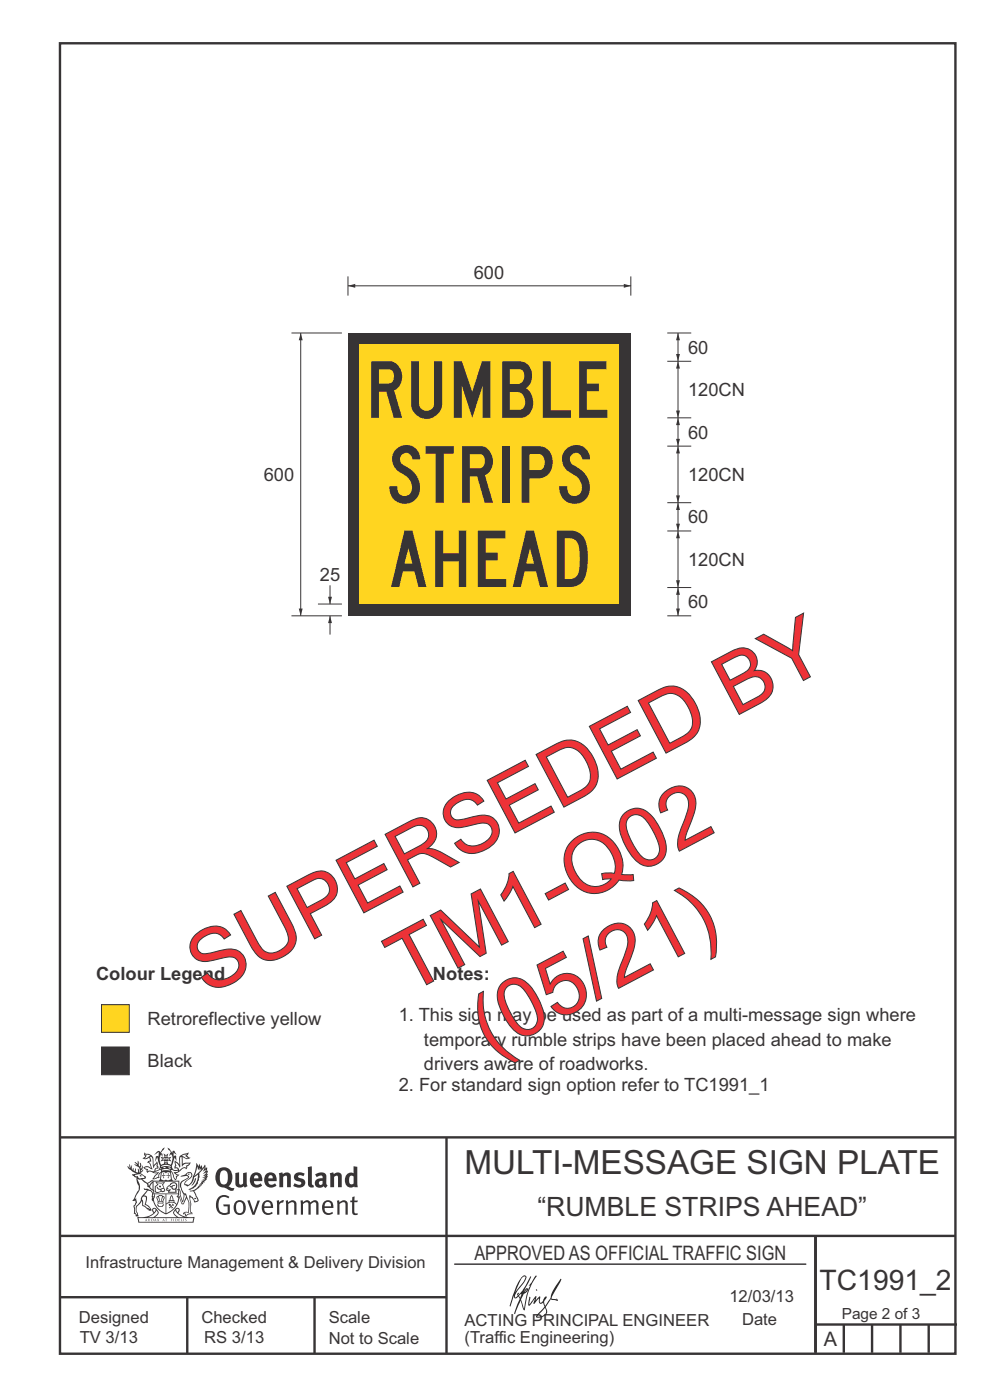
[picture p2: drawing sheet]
<svg xmlns="http://www.w3.org/2000/svg" width="210mm" height="297mm" viewBox="0 0 210 297" stroke-linecap="round" stroke-linejoin="round" font-family="sans-serif">
<g fill="none" stroke="#373435" stroke-width=".51">
<path d="M12.7 9.2h190v278h-190zM12.7 241.3h190M94.7 241.4v45.8M12.7 275.2h82M12.7 262.2h190.1M39.7 275.2v12M66.7 275.2v12M173 262.1v24.9M173 281h30M179 281v6M185 281v6M191 281v6"/>
<path d="M197 281v6"/>
</g>
<path d="M96.4 268.2h74.6" fill="none" stroke="#373435" stroke-width=".21"/>
<g fill="#373435">
<path d="M47 248.4a2.55 2.55 0 0 0 0 2.7l.3 .2a.81 .81 0 0 0 1-1v-.5a1.04 1.04 0 0 0-1.1-1.5zM46.3 248.1a1.82 1.82 0 0 1 2.1-.2 1.82 1.82 0 0 1 .9 1.8 2.29 2.29 0 0 1-.8 2l.7 .3h.5l-.2 .6a2.87 2.87 0 0 1-2-.7 2.12 2.12 0 0 1-1.7-3.1z" fill-rule="evenodd"/>
<path d="M49.9 248.9l.8-.2v2a.46 .46 0 0 0 .3 .6 .46 .46 0 0 0 .6-.3v-2.1l.7-.2v2.4l.2 .5-.5 .3-.3-.3a1.02 1.02 0 0 1-1.2 .3 1.02 1.02 0 0 1-.6-1.1z" fill-rule="evenodd"/>
<path d="M54 249.5l-.1 .5h.9a.49 .49 0 0 0-.2-.6 .49 .49 0 0 0-.6 .1zM53.4 249.1a1.34 1.34 0 0 1 1.6-.2 1.34 1.34 0 0 1 .6 1.5v.2h-1.7a.77 .77 0 0 0 .5 .8 .77 .77 0 0 0 .9-.4l.3 .5a1.59 1.59 0 0 1-2 .2 1.59 1.59 0 0 1-.5-2.1z" fill-rule="evenodd"/>
<path d="M57 249.5l-.1 .5h1a.49 .49 0 0 0-.2-.6 .49 .49 0 0 0-.7 .1zM56.4 249.1a1.34 1.34 0 0 1 1.6-.2 1.34 1.34 0 0 1 .7 1.5v.2h-1.8a.77 .77 0 0 0 .5 .8 .77 .77 0 0 0 .9-.4l.4 .5a1.59 1.59 0 0 1-2.1 .2 1.59 1.59 0 0 1-.5-2.1z" fill-rule="evenodd"/>
<path d="M59.2 248.9l.7-.2 .1 .4a.95 .95 0 0 1 1-.3 .95 .95 0 0 1 .7 .8v2.3h-.8v-2.3a.46 .46 0 0 0-.8 .1v2.2h-.8z" fill-rule="evenodd"/>
<path d="M62.6 249.1a1.75 1.75 0 0 1 2-.1l-.2 .5-.6-.2a.43 .43 0 0 0-.6 .3l.4 .3a1.04 1.04 0 0 1 1.2 1.1 1.04 1.04 0 0 1-1.4 1l-1.2-.4 .3-.6 1 .4 .4-.4a.88 .88 0 0 0-1-.5l-.4-.2-.1-.4z" fill-rule="evenodd"/>
<path d="M65.3 247.6l.8-.2 .1 3.8 .3 .2 .1 .4a.88 .88 0 0 1-1 0 .88 .88 0 0 1-.3-1z" fill-rule="evenodd"/>
<path d="M67.8 250.6a.43 .43 0 0 0-.1 .7 .43 .43 0 0 0 .7-.1v-.7zM66.8 249.1a1.7 1.7 0 0 1 2.4 .1v1.9l.3 .4-.4 .5-.5-.4a1.03 1.03 0 0 1-1.7-.1 1.03 1.03 0 0 1 .8-1.5h.7v-.4a.8 .8 0 0 0-1.2 .1z" fill-rule="evenodd"/>
<path d="M70 248.9l.7-.2 .1 .4a.95 .95 0 0 1 1-.3 .95 .95 0 0 1 .7 .8v2.3h-.8v-2.3a.46 .46 0 0 0-.8 .1v2.2h-.8z" fill-rule="evenodd"/>
<path d="M74.3 249.5a1.48 1.48 0 0 0 0 1.7h.5l.2-.1v-1.5l-.3-.2zM75 247.4l.8 .1 .1 4.4h-.7l-.1-.2a1.26 1.26 0 0 1-1.4 0 1.26 1.26 0 0 1-.5-1.3 1.29 1.29 0 0 1 .4-1.4 1.29 1.29 0 0 1 1.4-.1z" fill-rule="evenodd"/>
<path d="M46.4 253.9a1.72 1.72 0 0 1 2.3 0l-.3 .3a1.24 1.24 0 0 0-1.4-.2 1.24 1.24 0 0 0-.6 1.4 1.49 1.49 0 0 0 1.2 1.9l.7-.1v-1.3h-.8l-.1-.4h1.3v1.9a1.93 1.93 0 0 1-2.2 0 1.93 1.93 0 0 1-.7-2.2l.2-.8z" fill-rule="evenodd"/>
<path d="M50.4 255.1a1.65 1.65 0 0 0 .2 2.2 .99 .99 0 0 0 1-1.4 .78 .78 0 0 0-.4-.8 .78 .78 0 0 0-.8 0zM50 254.9a1.33 1.33 0 0 1 1.6-.1 1.33 1.33 0 0 1 .5 1.4 1.31 1.31 0 0 1-1.3 1.6 1.31 1.31 0 0 1-1.2-1.6v-.6z" fill-rule="evenodd"/>
<path d="M52.5 254.7l.4-.1 .9 2.6 .8-2.5h.5l-1.1 3h-.5z" fill-rule="evenodd"/>
<path d="M56.3 255.2l-.2 .7h1.3a.7 .7 0 0 0-.3-.8 .7 .7 0 0 0-.8 .1zM55.9 255a1.22 1.22 0 0 1 1.5-.2 1.22 1.22 0 0 1 .5 1.5h-1.8a.93 .93 0 0 0 .5 1 .93 .93 0 0 0 1.1-.2l.2 .3a1.43 1.43 0 0 1-1.8 .1 1.43 1.43 0 0 1-.6-1.7z" fill-rule="evenodd"/>
<path d="M58.7 254.7l.4-.1 .1 .5 .4-.4 .6-.1-.2 .5a.66 .66 0 0 0-.8 .7v1.9h-.4z" fill-rule="evenodd"/>
<path d="M60.6 254.7l.4-.1 .1 .5a.94 .94 0 0 1 1-.5 .94 .94 0 0 1 .8 .8v2.3h-.5l-.1-2.5a.81 .81 0 0 0-1.2 .3v2.2h-.4z" fill-rule="evenodd"/>
<path d="M63.7 254.7l.5-.1 .1 .5 .4-.3a.78 .78 0 0 1 1.1 .3 .9 .9 0 0 1 1-.5 .9 .9 0 0 1 .8 .8v2.3h-.5l-.1-2.5a.67 .67 0 0 0-1.1 .3v2.2h-.5v-2.4l-.4-.3-.7 .4v2.3h-.5z" fill-rule="evenodd"/>
<path d="M69 255.2l-.1 .7h1.3a.7 .7 0 0 0-.3-.8 .7 .7 0 0 0-.9 .1zM68.7 255a1.22 1.22 0 0 1 1.5-.2 1.22 1.22 0 0 1 .5 1.5h-1.8a.93 .93 0 0 0 .4 1 .93 .93 0 0 0 1.2-.2l.1 .3a1.44 1.44 0 0 1-1.7 .1 1.44 1.44 0 0 1-.6-1.7z" fill-rule="evenodd"/>
<path d="M71.4 254.7l.5-.1 .1 .5a.94 .94 0 0 1 1-.5 .94 .94 0 0 1 .8 .8v2.3h-.5l-.1-2.5a.81 .81 0 0 0-1.2 .3v2.2h-.4z" fill-rule="evenodd"/>
<path d="M74.7 253.9l.5-.1v.9h.7l-.1 .3h-.6v2.2l.1 .2h.5l.1 .3a.75 .75 0 0 1-1.2-.6v-2.1h-.4v-.3h.4z" fill-rule="evenodd"/>
<path d="M30.8 244.9l1.1 .3-.9 .5h-.4l.6-.5zM31.8 245.4h.2a2.44 2.44 0 0 1 .4 1.9l.1 .5 .7-1-.1 .6 .3 .3a.57 .57 0 0 0-.6 .7l-1-.1-.5 .2 .2-.5-.8-.3 .7-.1 .9 .5 .1-.1-.6-1.3-.2-.2h.5zM30.7 244.4l-.1 .5 .2 .4-.6 .4a1.04 1.04 0 0 0 1.4-.1l.2 .6-.3 .1-.2 .4a.94 .94 0 0 1 .8 1.1l-.2-.1a1.16 1.16 0 0 0-1.5-.1l.3 .4 .4 .2 .1 .5 .2 .1 .1-.2a.94 .94 0 0 1 1.1 .2l.8 .1-1.2 1.2a1.13 1.13 0 0 0 1.2-.2l.4-.1-.1-.4 .5-.8a.83 .83 0 0 0-.6 1.1l-.3-.1-.7 .4 1.1-1.4-.5 .1-.5-.1 1.3-.5-.1-.1-.9 .4v-.3l.2-.2 .3 .1 .1-.3-.2-.4v-.6l-.1-.4-.7 1v-.7a1.42 1.42 0 0 0-1.6-1.8z" fill-rule="evenodd"/>
<path d="M38.5 245.2l.5-.2 .7-.1-.6 .3 .8 .5h-.3zM38.3 245.5l.2-.1 .1 2a1.69 1.69 0 0 1 1.6-.6l-.8 .5 .1 .5a1.1 1.1 0 0 0-1.5 .6l-.1-.5-.2-.2h-.5l.3-.4-.3-.7a1.42 1.42 0 0 1 .8 1.1l.2-.1zM37.1 246.2l.1 1-.2 .3 .1 .4h.5l.1 .2a.96 .96 0 0 1-1.1-.1l-.1 .1a1.06 1.06 0 0 0 1.3 .2v.1a.72 .72 0 0 1-1 .2l.3 .5 .6 .2-.4 .2-.1 .6-.2-.3-.4-1.1-.4-.4 .4 .9a1.54 1.54 0 0 0 .7 1.2l.2-.3a.58 .58 0 0 1 .4-.8l.2-.1h-.3l-.5-.3 .9-.5a.93 .93 0 0 1 1.2-.5v.2l.2-.2 .1-.5a.99 .99 0 0 0 .7-.8l-1.3 .1-.3 .2-.1-1.4 .9 .4 .9-.3h-.4l-.5-.4 .4-.7-.6 .2a1.46 1.46 0 0 0-1.4 2.1v.4l-.2-.4z" fill-rule="evenodd"/>
<path d="M35.6 248.9l.2 .1-.1 .3 .4 .1h-.4v.6l-.1-.6h-.3l.3-.1z" fill-rule="evenodd"/>
<path d="M34.6 248.9l.2 .1v.3l.3 .1h-.3l-.1 .6v-.6h-.4l.4-.1z" fill-rule="evenodd"/>
<path d="M34.3 248.8a.57 .57 0 0 1 .9 .2 .57 .57 0 0 1 .9-.2l.2 1.4h-.2a.57 .57 0 0 1-.9 0 .69 .69 0 0 1-1.1 0zM34.2 248.1l-.3 2.1-.2 .4h3l-.2-.4-.3-2.1h-.2v.2l-.8-.1-.8 .1v-.2z" fill-rule="evenodd"/>
<path d="M34.2 252.4a.3 .3 0 0 0 .6 0 .3 .3 0 0 0-.6 0zM33.3 250.9l.3 .3-.3 .4a.79 .79 0 0 0 0 1.3l.8-.2-.1-.3a.55 .55 0 0 1-.7-.6l.1-.1 .2 .3 .3 .2 .8-.2-.4-.7 .4-.4-.7 .2zM33 250.7l1.1 .2 .9-.2-.4 .6 .4 1.2a.56 .56 0 0 1-.8 .3l-.2 .1a.73 .73 0 0 1-.9 .1 .73 .73 0 0 1-.3-1v-.4l.6-.4z" fill-rule="evenodd"/>
<path d="M35.6 251.8l.7-.4a.58 .58 0 0 1 1-.1 .58 .58 0 0 1-.4 .9l-.3-.3a.43 .43 0 0 1 .6-.4 .57 .57 0 0 0-.8 .2l-.2-.1-.3 .1 .4 .2a.55 .55 0 0 0 .9 .4v.5h-1.3l.3-.4-.1-.1-.6 .1 .2-.3-.2-.1zM35.4 251.8l-.1 .2a.39 .39 0 0 0 .2 .6h.3l-.2 .4h1.9l-.1-.8a.86 .86 0 0 0-.1-1.3 .86 .86 0 0 0-1.3 .4z" fill-rule="evenodd"/>
<path d="M36 254.8h.8v.2h-.8zM36.4 253.8l.2 .8h-.4zM36.4 253.5l-.3 .5-.1 .6h-.2v.4l-.7 .4 .2 .1a1.48 1.48 0 0 1 2.1 .2l.2-.1-.6-.5v-.5h-.2l-.1-.6z" fill-rule="evenodd"/>
<path d="M35.8 255.4l.4 .1 .1 .3 .3-.2-.2-.2a.38 .38 0 0 1 .5 .5l-.2-.2-.3 .2 .3 .2-.3 .3-.1-.4-.4 .4-.1-.2 .4-.3-.1-.1-.2 .1z" fill-rule="evenodd"/>
<path d="M34.5 254h.2v.2l-.2 .6h-.2zM33.6 255.3h.9v.2a.55 .55 0 0 1-.8 .4v-.2l-.2-.1zM33.4 254h.2l.2 .8h-.2zM33.6 255l.8-.1 .1 .2h-.8zM33.8 253.7h.5l-.2 1.1h-.1zM33.3 253.8l-.1 .3 .3 1.1a.48 .48 0 0 0-.1 .6 .48 .48 0 0 0 .5 .2h.5a.49 .49 0 0 0 .2-.8l.3-1.1-.1-.3a1.42 1.42 0 0 0-1.5 0z" fill-rule="evenodd"/>
<path d="M33.7 251.5l.4 .1 .1 .3h-.3z" fill-rule="evenodd"/>
<path d="M41.3 250.1l.3-.2-.2 .8-.6 .8h-.2l.5-.7z" fill-rule="evenodd"/>
<path d="M39.7 249l.3-.2 .5 .2a.88 .88 0 0 1-.6 1.1 1.22 1.22 0 0 0-.8 1.3l.5 .2a.72 .72 0 0 0 .9-.4l.5-.8 .2-.6 .8-.6v.2a2.85 2.85 0 0 1-2 2.9l.1 .1a2.13 2.13 0 0 0 1.9-1.5v-.3a2.01 2.01 0 0 0 .3-1.7l1.1-1.3-.4 1 .7-.5-.7 1 .8-.4-.8 .8 .7-.2-.9 .6 .8-.1-.8 .4h.7l-.8 .3 .3 .2h-.4l.2 .3h-.4l.2 .3h-.4l.1 .2h-.1a2.16 2.16 0 0 1-2 1.1l.1 .2 .4-.1a.76 .76 0 0 1 .7 .8l.5 1.2-.6 .2a1.45 1.45 0 0 0-1.1-1.3l.2 1.8-.1 1.8 .4 .3a1.07 1.07 0 0 0-1.2 .4v-.3l-.5-.2a.87 .87 0 0 1 1.1-.1v-.7a4.4 4.4 0 0 0-.6-3.1l-.1-.3h-.2a2.16 2.16 0 0 1-.7-2.2l.3-.4 1.2-.7a.55 .55 0 0 0-.4-.8zM37.8 252.4a.76 .76 0 0 1 .3 1.1l.6 1.6 .4-1.7 .2 .1a.61 .61 0 0 1-.1 .9l-.3 .8-.2 .1-.7-1.6-.3 .1a1.18 1.18 0 0 0 .1-1.4zM41.8 247.5l.2 .7 .3-.5v.6l.4-.5a1.9 1.9 0 0 1-1.2 1.4l-.3 .3zM38.2 249.6l1.4-.2 .2 .2v.3l-.5 .2a1.26 1.26 0 0 0-.9 1.9l.2 .7a1.84 1.84 0 0 1 .1 2.1l-.4-1.4a.96 .96 0 0 0-.4-1.2l-.4 .2a.78 .78 0 0 1 0 1.3l.1 .3h.4l.4 1.1a.38 .38 0 0 0 .2 .4 .38 .38 0 0 0 .4-.1l.6-1.2a2.94 2.94 0 0 1 .4 2.5l-.1 .4h-.8l-.3 .4v.2l.4-.1 .1 .4 .2 .1a1.02 1.02 0 0 1 1.3-.5v-.4l-.3-.1 .1-1.8-.3-1.3h.1a1.14 1.14 0 0 1 .8 1 .63 .63 0 0 0 .8-.2 .63 .63 0 0 0-.2-.9l-.6-1.2 .9-.6 .2-.4h.3l-.1-.2h.4l-.1-.3h.3l-.1-.3 .5-.1-.2-.2 .6-.4v-.2h-.2l.4-.5h-.3l.3-.5-.4 .1 .4-.5v-.3l-.3 .2 .2-.7-.1-.2-.4 .3v-.8l-.6 .8-.2-.8-.2 .5-.3-.7-.1 .6-.5-.8-.1 1.4-.6 1.8a1.81 1.81 0 0 1-1 1.5l-.6-.2a1.75 1.75 0 0 1 1.1-1.2 .75 .75 0 0 0 .1-1.3 .75 .75 0 0 0-1.2 .4z" fill-rule="evenodd"/>
<path d="M41.2 254.1h.3l.2 .2-.4 .1z" fill-rule="evenodd"/>
<path d="M29.4 258.4h11.6l-.1 .8h-11.4zM31.3 258.2l.5-.1a2.48 2.48 0 0 0 1.4-1.3l.3 .5-.5 .6-.5 .3zM32.5 256.6l.3-.2 .2 .1-.3 .7zM37.2 256.8a2.65 2.65 0 0 0 1.8 1.4h-1.1l-.5-.3-.5-.6zM37.4 256.5l.2-.1 .3 .2-.3 .6zM29.2 258.2l.1 1.2h11.8l.2-1.1-.2-.1a4.1 4.1 0 0 1-3.3-.9l.3-.4-.1-.6a1.06 1.06 0 0 0-1.3 1l.2 .4 .6 .5h-4.7l.3-.1a.84 .84 0 0 0 .6-.8 .84 .84 0 0 0-.5-.8l-.3-.2h-.5l-.1 .6 .3 .4a4.2 4.2 0 0 1-3.4 .9z" fill-rule="evenodd"/>
<path d="M31 258.7l.1 .2h-.2zM31 258.5l-.3 .6 .4-.2 .2 .2z" fill-rule="evenodd"/>
<path d="M31.3 258.6h.3v.4a.25 .25 0 0 0 .2-.1 .25 .25 0 0 0-.1-.3h.1a.29 .29 0 0 1 0 .4 .29 .29 0 0 1-.4 0 .29 .29 0 0 1 0-.4z" fill-rule="evenodd"/>
<path d="M32.2 258.6a.22 .22 0 0 1 .3 .2 .22 .22 0 0 1-.3 .2zM32 258.6l.1 .4a.33 .33 0 0 0 .4 0 .33 .33 0 0 0 0-.4 .33 .33 0 0 0-.5 0z" fill-rule="evenodd"/>
<path d="M32.9 258.7l.1 .2h-.2zM32.9 258.5l-.2 .6 .3-.2 .2 .2z" fill-rule="evenodd"/>
<path d="M33.3 258.6h.2l.1 .1 .2-.1-.2 .2 .2 .3-.3-.3-.1 .3h-.1l.2-.3z" fill-rule="evenodd"/>
<path d="M34.7 258.7l.1 .2h-.2zM34.7 258.5l-.3 .6 .4-.2 .2 .2z" fill-rule="evenodd"/>
<path d="M35 258.5h.5l-.2 .1v.5h-.2l.1-.5z" fill-rule="evenodd"/>
<path d="M36.2 258.6l.3-.1-.1 .1v.2h.1h-.1v.3h-.2z" fill-rule="evenodd"/>
<path d="M36.7 258.6h.2v.5h-.2z" fill-rule="evenodd"/>
<path d="M37.3 258.6a.22 .22 0 0 1 .3 .2 .22 .22 0 0 1-.3 .2zM37.1 258.6v.4a.33 .33 0 0 0 .5 0 .33 .33 0 0 0 0-.4 .33 .33 0 0 0-.5 0z" fill-rule="evenodd"/>
<path d="M37.8 258.6l.4-.1-.2 .1v.2h.1h-.1v.2l.2 .1h-.4z" fill-rule="evenodd"/>
<path d="M38.4 258.6h.2l-.1 .4 .2 .1h-.3z" fill-rule="evenodd"/>
<path d="M38.9 258.6h.2v.5h-.2z" fill-rule="evenodd"/>
<path d="M39.3 258.6h.2h-.1l.2 .3-.2 .2-.1-.1v-.1l.2 .1z" fill-rule="evenodd"/>
<path d="M34.2 247.4a1.51 1.51 0 0 1 2 .2 2.67 2.67 0 0 0-2.1 0zM35.7 247.6l.4 .1 .1 .3-.4-.1zM34.6 247.6h.5l.1 .2h-.4zM34 247.8l.3 .2h-.3zM34.9 246.9l.3-.2 .3 .2zM34.9 245.6l.2 .1v.3h-.2zM35 245.1l.2 .2 .2-.2-.1 .3h-.2zM35.1 246.3h.2l.1 .4-.2-.2-.2 .2zM35.3 245.7l.2-.1v.4h-.2zM34.4 245.7h.3l.1 .3-.4 .1 .2-.2zM35.7 245.7h.3l-.2 .2 .2 .2-.4-.1zM32.7 244.9l1-.5-.1 1-.2-.2-.3 .2-.3 1.1 .5-1 .3 .9a1.84 1.84 0 0 1 .2 1.7l.4 .1a2.48 2.48 0 0 1 2.2 0l.2-.2-.2-.7 .7-1.8 .4 .7-.2-1-.2-.1-.2 .3v-.9l.6 .4-.6-.8-.3 .1-.1 .4-.5-.9-.5-.3 .2 .5 .6 .5-.5 .8 .4-.4a2.06 2.06 0 0 1 0 2.3l-.5-.2-.2-.6 .1-.1 .8 .2-.4-.5 .4-.5-.7 .2-.2-.2 .2-.7-.5 .4-.5-.4 .2 .7-.2 .2-.7-.2 .4 .5-.4 .5 .8-.2 .1 .1-.2 .6-.5 .2a2.02 2.02 0 0 1 0-2.2l.3 .5-.1-.7-.3-.1 .8-1.2-.4 .3-.5 .8-.2-.3a.8 .8 0 0 0-.8 .5z" fill-rule="evenodd"/>
<path d="M29.2 250.1l.3 .1a.61 .61 0 0 1 .8 .4l.3 .2a.8 .8 0 0 1 .6 1l.4 .1 .5 .5a1 1 0 0 1 .5 1.1l-.1 .7v-.5h-.1a.96 .96 0 0 0-.8-1.3l-.2-.2h-.7l-.1-.1-.1 .1 .1 .3h.6l-1.2 1.3-.2 1-.4 .6a1.33 1.33 0 0 0-.5 1.8l.2 .5a1.26 1.26 0 0 1-.5-1.5l-.1-.3a1.56 1.56 0 0 0 .4-1.7l-.3 .2 .2-.5a3.2 3.2 0 0 0 .7-3zM30.4 253.9h.4a2.06 2.06 0 0 1-.1 1.6l.7 .5 .4 .4-.6-.1-.8-.6-.1-.9a.51 .51 0 0 1 .1-.9zM28.6 249.3a1.52 1.52 0 0 1 2.1 .5l-1.1 .2-.2-.1-.1-.4h-.5zM27.5 247v.8l-.3-.4h-.1a3.1 3.1 0 0 0 1.9 1.6l-1 .1 .5 .6 .5 .1 .1 1.1a1.84 1.84 0 0 1-.3 2.5l-.4 .9-.3 .4 .2 .1 .4-.1 .1 .4-.2 .5-.3 .2 .1 1.7h.2l.3 .5 .1 .1 .4-.1-.1-.5a1.3 1.3 0 0 1-.1-1.7l.9-1 .1 1.1 .6 .2 .5 .5 .1-.1 .2 .3h.5a1.85 1.85 0 0 0-1.2-1.4l.1-.3a1.39 1.39 0 0 0 0-1.4l-.5-.1 .5-.5a.66 .66 0 0 1 .9-.4 .66 .66 0 0 1 .3 .9l-.1 .4 .2-.1v.2l-.1 .3 .2 .5 .1-.3a2.24 2.24 0 0 0 .1-2.2 .73 .73 0 0 1-.7-.7 .73 .73 0 0 1 .6-.7v-.2a.94 .94 0 0 0-.9 .8 .48 .48 0 0 1-.1-.6 .48 .48 0 0 1 .5-.2l.5-.3a.51 .51 0 0 0-.8 .2l-.5 .2-1-.8h.6l.2-.5-1.2-.7 .5-.5v-.3l-.5 .4 .1-.2a.69 .69 0 0 0 .2-1v.4l-.2 .3v-1.1l-.3-.2 .1 .6-.1 .2-.4-1.3v.7l-.6-.4 .5 .7-.6-.2 .3 .3a1 1 0 0 1 .7 1.4l-.2-.8v.9l-.5-.2v-.8l-.2 .7-.2-.1-.1-.6-.2 .4-.2-.2 .1-.7-.2 .5z" fill-rule="evenodd"/>
<path d="M29.6 249.4l.2-.1 .3 .2z" fill-rule="evenodd"/>
<path d="M32.4 250.5h5.6v2l-.2-.1v-1.7h-5.2v2.5h5.2v-.8l.1 .2-.1 1.1v-.3h-2.5v4a4.1 4.1 0 0 0 2.6-3.6l.1-.1a4 4 0 0 1-2.8 3.9 4.2 4.2 0 0 1-2.8-4.7l.1 1.2 .1-.1a3.8 3.8 0 0 0 2.5 3.4v-4h-2.5l-.2-.9z" fill-rule="evenodd"/>
<circle cx="40" cy="249.1" r=".17"/>
</g>
<g fill="#252726">
<path d="M111.6 273.7l.2-.2-.5 .7zM110.4 274.5l.3 .1-.3 .7-.3-.4zM110.9 270.9l.5-.1a9.3 9.3 0 0 1-2 3.2l-.1 .2 1-2.5zM110.6 271a14.7 14.7 0 0 0-2.2 4.9l-.3 1.2 .1 .1 .8-2.4a.42 .42 0 0 0 .2 .7 .42 .42 0 0 0 .6-.3l.2-.2 .2 .6-1.1 3.1h.2l1.1-2.8 .6 1.9 .2 .2 .2-.5a13.5 13.5 0 0 1 2-6.2l.5-.5-.2-.2-1.6 2.1 .4-.1a14.9 14.9 0 0 0-1.3 5.1l-.4-1.2a1.39 1.39 0 0 1 .2-1.8l.1-.2a.92 .92 0 0 0 .8-1.2 .75 .75 0 0 0-.7 .7l-.2 .2 1.6-3.4h-.1l-.4 .7a10.5 10.5 0 0 1-2.2 3.2l.2-.4a.32 .32 0 0 0-.4 .2 .32 .32 0 0 0 .1 .4l-.5 .4a3.2 3.2 0 0 1 1.1-2.3l.5-.6a2.49 2.49 0 0 0 .7-1.6l-.3-.2z" fill-rule="evenodd"/>
<path d="M115.6 277.5a1.15 1.15 0 0 1 .1 1.3 1.15 1.15 0 0 1-1.2 .5h-.5zM112.3 275.1l-.3 1.7 .3 .2 1.2-1.5-.3 1.1 1.1-1.2a.94 .94 0 0 0 .4 1.2l.5-.3 .3 .9-1.2 1.3a.98 .98 0 0 0-.5 1 1.9 1.9 0 0 0 2.3-1.3l-.1-.3a1.02 1.02 0 0 1 .3-1.4l.5-.9 1.5 .3-.2-.5v.3l-1.1-.2v-.2l2-3.6 .1-.3-.1-.1-1.8 2.7a6.6 6.6 0 0 1-1.5 3l-.2-.2a1.01 1.01 0 0 1 .4-1.4l.1-.2-.3-.2-.3 .5-.2 .5-.5 .4-.2-.4 .1-.9-.2-.1-.8 .9 .2-.9h-.1l-1.4 1.7 .2-1.4v-.1z" fill-rule="evenodd"/>
<path d="M113.7 273.5l.3 .3h-.3z" fill-rule="evenodd"/>
</g>
<path d="M21.5 213.1h5.9v5.9h-5.9z" fill-rule="evenodd" fill="#ffd520" stroke="#373435" stroke-width=".21"/>
<path d="M21.5 222.1h5.9v5.9h-5.9z" fill-rule="evenodd" fill="#373435" stroke="#373435" stroke-width=".21"/>
<path d="M143.8 124.6v6" fill="none" stroke="#373435" stroke-width=".21"/>
<g fill="#373435">
<path d="M143.4 129.1h.8l-.4 1.5z"/>
<path d="M143.8 124.6l.4 1.6h-.8z"/>
</g>
<path d="M143.8 112.6v12" fill="none" stroke="#373435" stroke-width=".21"/>
<g fill="#373435">
<path d="M143.4 123.1h.8l-.4 1.5z"/>
<path d="M143.8 112.6l.4 1.6h-.8z"/>
</g>
<path d="M73.8 60.6h60.1" fill="none" stroke="#373435" stroke-width=".21"/>
<g fill="#373435">
<path d="M132.3 60.2l1.6 .4-1.6 .5z"/>
<path d="M73.8 60.6l1.6-.4v.9z"/>
<path d="M73.8 70.6h60v60h-60z" fill-rule="evenodd"/>
</g>
<path d="M76.3 73.1h55v55h-55z" fill-rule="evenodd" fill="#ffd520"/>
<g fill="#373435">
<path d="M92.3 112.5h1.7v4.9h3.3v-4.9h1.6v12h-1.6v-5.4h-3.3v5.4h-1.7z"/>
<path d="M101.4 112.5h5.8v1.7h-4.2v3h2.6v1.7h-2.6v3.9h4.4v1.7h-6z"/>
<path d="M86.6 116.3l.9 3.2h-1.7zM85.8 112.5l-2.8 12h1.7l.8-3.3h2.4l.9 3.3h1.7l-3-12z"/>
<path d="M112.4 116.3l.9 3.2h-1.7zM111.6 112.5l-2.8 12h1.7l.8-3.3h2.4l.9 3.3h1.7l-3-12z"/>
<path d="M118.1 112.5v12a8.7 8.7 0 0 0 4.4-.3 4.1 4.1 0 0 0 2.1-3.6 11.7 11.7 0 0 0-.7-6.4 3.3 3.3 0 0 0-3.1-1.7zM119.8 114.2a2.61 2.61 0 0 1 2.6 .8 10.9 10.9 0 0 1 .5 5.8l-.1 .4a1.8 1.8 0 0 1-1.9 1.6h-1.1z"/>
</g>
<path d="M73.8 58.6v4.1M133.8 58.6v4.1M141.5 130.6h5.1M141.5 124.6h5.1" fill="none" stroke="#373435" stroke-width=".21"/>
<g fill="#373435">
<path d="M84.1 95.2a2.95 2.95 0 0 1 3.3-.6 2.95 2.95 0 0 1 1.7 2.8h-1.6a1.35 1.35 0 0 0-2.1-1.1 1.35 1.35 0 0 0 .3 2.4 5 5 0 0 1 3.2 6.2 3.3 3.3 0 0 1-3.9 1.9 3.3 3.3 0 0 1-2.4-3.6h1.7a1.65 1.65 0 0 0 1.7 2 1.65 1.65 0 0 0 1.3-2.3 4.1 4.1 0 0 0-2.5-2.7 3.1 3.1 0 0 1-.7-5z"/>
<path d="M90.3 94.6h6v1.6h-2.1v10.4h-1.8v-10.4h-2.1z"/>
<path d="M106.5 94.6h1.7v12h-1.7z"/>
<path d="M120.1 95.2a2.95 2.95 0 0 1 3.3-.6 2.95 2.95 0 0 1 1.8 2.8h-1.7a1.35 1.35 0 0 0-2.1-1.1 1.35 1.35 0 0 0 .3 2.4 5 5 0 0 1 3.2 6.2 3.3 3.3 0 0 1-3.9 1.9 3.3 3.3 0 0 1-2.4-3.6h1.7a1.65 1.65 0 0 0 1.7 2 1.65 1.65 0 0 0 1.4-2.3 4.1 4.1 0 0 0-2.6-2.7 3.1 3.1 0 0 1-.7-5z"/>
<path d="M98 94.6v12h1.7v-5.5h1.5l1.6 5.5h1.8l-1.7-5.8a3.4 3.4 0 0 0 1.7-3.2 3.4 3.4 0 0 0-2.2-2.9zM99.7 96.4h2.1a1.38 1.38 0 0 1 1 2l-.4 .7-.4 .2h-2.3z"/>
<path d="M110.7 94.6v12h1.6v-5.1a5.5 5.5 0 0 0 3.3-.3 3.8 3.8 0 0 0 .1-6.2l-1.5-.4zM112.3 96.3h2.1a1.88 1.88 0 0 1 1.2 1.6 1.88 1.88 0 0 1-.9 1.8h-2.4z"/>
</g>
<path d="M143.8 106.6v6" fill="none" stroke="#373435" stroke-width=".21"/>
<g fill="#373435">
<path d="M143.4 111.1h.8l-.4 1.5z"/>
<path d="M143.8 106.6l.4 1.6h-.8z"/>
</g>
<path d="M143.8 94.6v12M141.5 112.6h5.1M141.5 106.6h5.1" fill="none" stroke="#373435" stroke-width=".21"/>
<g fill="#373435">
<path d="M143.4 105.1h.8l-.4 1.5z"/>
<path d="M143.8 94.6l.4 1.6h-.8z"/>
</g>
<path d="M143.8 88.6v6" fill="none" stroke="#373435" stroke-width=".21"/>
<g fill="#373435">
<path d="M143.4 93.1h.8l-.4 1.5z"/>
<path d="M143.8 88.6l.4 1.6h-.8z"/>
</g>
<path d="M143.8 76.6v12M141.5 94.6h5.1M141.5 88.6h5.1" fill="none" stroke="#373435" stroke-width=".21"/>
<g fill="#373435">
<path d="M143.4 87.1h.8l-.4 1.5z"/>
<path d="M143.8 76.6l.4 1.6h-.8z"/>
</g>
<path d="M143.8 70.6v6" fill="none" stroke="#373435" stroke-width=".21"/>
<g fill="#373435">
<path d="M143.4 75.1h.8l-.4 1.5z"/>
<path d="M143.8 70.6l.4 1.6h-.8z"/>
</g>
<path d="M141.5 76.6h5.1M141.5 70.6h5.1M70 124.2v3.9" fill="none" stroke="#373435" stroke-width=".21"/>
<path d="M69.6 126.6h.8l-.4 1.5z" fill="#373435"/>
<path d="M70 130.6v4" fill="none" stroke="#373435" stroke-width=".21"/>
<path d="M70 130.6l.4 1.6h-.8z" fill="#373435"/>
<path d="M61.8 70.6h10.7M63.8 70.6v60M61.8 130.6h10.7M67.4 128.1h5.1" fill="none" stroke="#373435" stroke-width=".21"/>
<g fill="#373435">
<path d="M63.4 129.1h.8l-.4 1.5z"/>
<path d="M63.8 70.6l.4 1.6h-.8z"/>
</g>
<g fill="#373435">
<path d="M87.2 76.6h1.7v9.1a1.59 1.59 0 0 0 1.6 1.4 1.59 1.59 0 0 0 1.6-1.4v-9.1h1.7v9.2a3.3 3.3 0 0 1-3.3 3.1 3.3 3.3 0 0 1-3.3-3.1z"/>
<path d="M96.3 76.6h1.7l2.2 6.5 2-6.5h1.9v12h-1.7v-6.8l-2.2 6.8-2.2-6.8v6.8h-1.7z"/>
<path d="M115.1 76.6h1.7v10.5h4.3v1.5h-6z"/>
<path d="M122.8 76.6h5.9v1.7h-4.2v3h2.5v1.7h-2.5v4h4.3v1.6h-6z"/>
<path d="M78.7 76.6v12h1.7v-5.5h1.5l1.6 5.5h1.8l-1.7-5.8a3.4 3.4 0 0 0 1.7-3.2 3.4 3.4 0 0 0-2.1-2.9zM80.4 78.4h2.1a1.38 1.38 0 0 1 1 2l-.4 .7-.4 .2h-2.3z"/>
<path d="M108.1 83.2h1.6a2.12 2.12 0 0 1 1.6 2.7l-.4 .7-.4 .3-2.4 .1zM108.1 78.3h1.8a1.45 1.45 0 0 1 1.1 2.3l-.3 .5-.5 .3-2.1 .1zM106.5 76.6v12h3.8a3 3 0 0 0 2.8-3.7 3.1 3.1 0 0 0-1.5-2.5 3.3 3.3 0 0 0-.5-5.6l-1-.2z"/>
</g>
<g font-size="17.6" fill="#ed3237">
<text x="43.9" y="211.3" transform="rotate(-28 43.9 211.3)">SUPERSEDED BY</text>
<text x="86.5" y="211" transform="rotate(-28 86.5 211)">TM1-Q02</text>
<text x="103.9" y="224.1" transform="rotate(-28 103.9 224.1)">(05/21)</text>
</g>
<text font-size="7.1" fill="#373435" x="98.5" y="249.1">MULTI-MESSAGE SIGN PLATE</text>
<text font-size="6" fill="#373435" x="173.9" y="273.8">TC1991_2</text>
<text font-size="5.6" fill="#373435" x="114" y="258">“RUMBLE STRIPS AHEAD”</text>
<g font-size="4.2" fill="#373435">
<text x="100.6" y="267.2">APPROVED AS OFFICIAL TRAFFIC SIGN</text>
<text x="174.7" y="285.6">A</text>
</g>
<g font-size="3.9" fill="#373435">
<text x="100.5" y="59.1">600</text>
<text x="146" y="75">60</text>
<text x="146" y="84">120CN</text>
<text x="146" y="93">60</text>
<text x="55.9" y="102">600</text>
<text x="146" y="102">120CN</text>
<text x="146" y="111">60</text>
<text x="67.8" y="123.2">25</text>
<text x="146" y="120">120CN</text>
<text x="146" y="129">60</text>
<text x="20.4" y="208">Colour Legend</text>
<text x="91.8" y="207.9">Notes:</text>
<text x="31.3" y="217.5">Retroreflective yellow</text>
<text x="84.6" y="216.6">1. This sign may be used as part of a multi-message sign where</text>
<text x="89.9" y="221.8">temporary rumble strips have been placed ahead to make</text>
<text x="31.3" y="226.4">Black</text>
<text x="89.9" y="227">drivers aware of roadworks.</text>
<text x="84.6" y="231.4">2. For standard sign option refer to TC1991_1</text>
</g>
<g font-size="3.5" fill="#373435">
<text x="18.2" y="269">Infrastructure Management &amp; Delivery Division</text>
<text x="16.7" y="280.6">Designed</text>
<text x="42.7" y="280.6">Checked</text>
<text x="69.7" y="280.6">Scale</text>
<text x="98.5" y="281.3">ACTING PRINCIPAL ENGINEER</text>
<text x="154.7" y="276.2">12/03/13</text>
<text x="157.4" y="281.2">Date</text>
<text x="16.9" y="284.8">TV 3/13</text>
<text x="43.3" y="284.8">RS 3/13</text>
<text x="69.7" y="285.2">Not to Scale</text>
<text x="98.5" y="284.8">(Traffic Engineering)</text>
</g>
<text font-size="3.3" fill="#373435" x="178.6" y="279.9">Page 2 of 3</text>
</svg>
